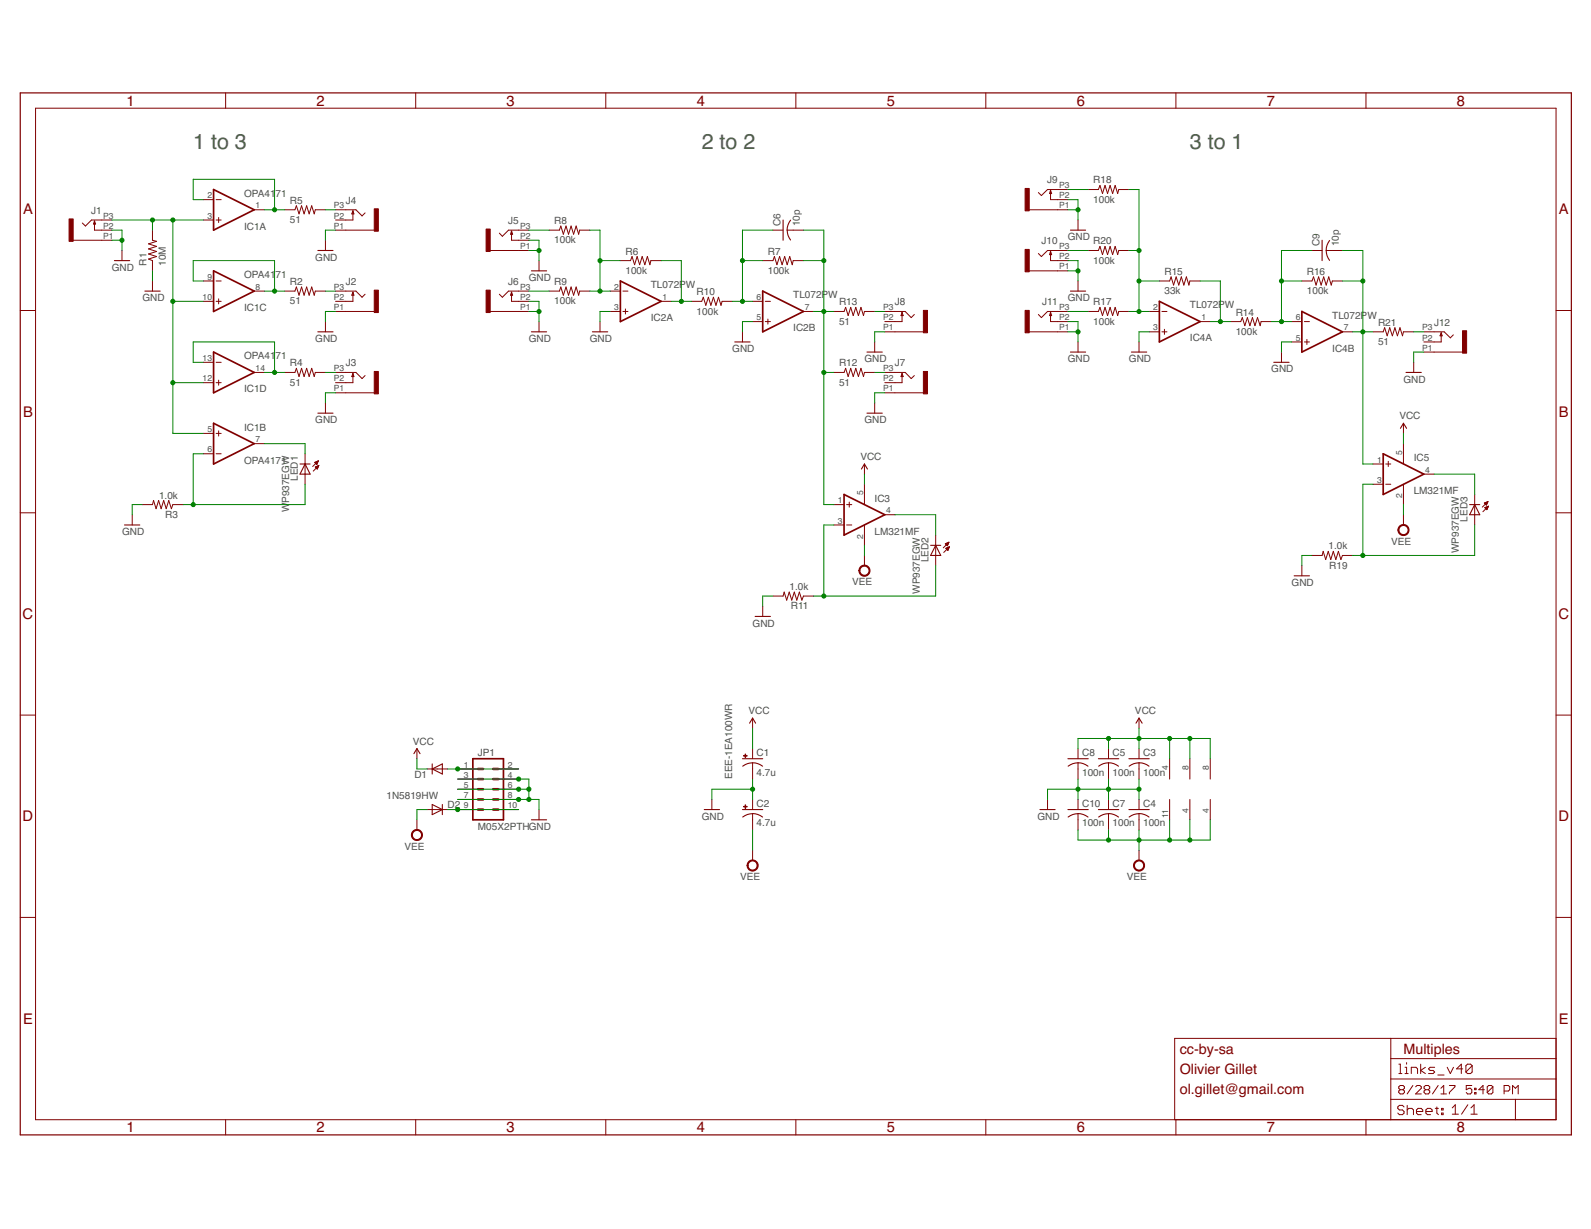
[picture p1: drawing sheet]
<svg xmlns="http://www.w3.org/2000/svg" width="279mm" height="216mm" viewBox="0 0 279 216" stroke-linecap="round" stroke-linejoin="round" font-family="sans-serif">
<g fill="none" stroke="#800000" stroke-width=".18">
<path d="M6.2 19h267.1v177.7h-267.1zM39.6 16.3v2.7M73 16.3v2.7M106.4 16.3v2.7M139.8 16.3v2.7M173.1 16.3v2.7M206.5 16.3v2.7M239.9 16.3v2.7M16.6 38.8v1.6h3M19.6 38.7h-3.5l-1.1 1-.5-.5M35.7 38.7h1.8M35.7 35.1h1.8"/>
<path d="M38 38.7h.8M38 35.1h.8M38.4 38.2v.9M44.6 36.9h1.8M50 36.9h1.8l.2-.7 .5 1.4 .5-1.4 .4 1.4 .4-1.4 .5 1.4 .4-1.4 .5 1.4 .2-.7h1.7M58.9 36.9h3.6l1.1 1 .5-.5M62 37v1.7h-3.1M180.7 36.9h6.8M184.5 33.5v1.6h3M187.5 33.3h-3.5l-1.1 1.1-.5-.6M189.3 38.7v1.7M191.1 33.3h1.8l.3-.7 .4 1.4 .5-1.4 .4 1.4 .4-1.4 .5 1.4 .4-1.4 .5 1.4 .2-.7h1.7"/>
<path d="M3.6 54.5h2.6M12.8 42.2h6.8M21.4 44v1.8M26.8 40.4v1.8l.7 .2-1.4 .4 1.4 .5-1.4 .4 1.4 .5-1.4 .4 1.4 .5-1.4 .4 .7 .3v1.8M26.8 49.4v1.7M35.7 52.9h1.8M35.7 49.4h1.8M38 52.9h.8M38 49.4h.8M38.4 52.5v.9M44.6 51.1h1.8M50 51.1h1.8l.2-.7 .5 1.5 .5-1.5 .4 1.5 .4-1.5 .5 1.5 .4-1.5 .5 1.5 .2-.8h1.7"/>
<path d="M57.1 42.2v1.8M57.1 56.5v1.8M58.9 51.1h3.6l1.1 1.1 .5-.5M58.9 54.7h6.8M58.9 40.4h6.8M62 51.3v1.6h-3.1M86.1 54.7h6.8M86.1 44h6.8M89.8 51.3v1.6h3.1M89.8 40.6v1.6h3.1M92.9 51.1h-3.6l-1.1 1.1-.5-.5M92.9 40.4h-3.6l-1.1 1.1-.5-.5"/>
<path d="M94.7 45.8v1.8M94.7 56.5v1.8M96.4 51.1h1.8l.3-.7 .4 1.5 .5-1.5 .4 1.5 .5-1.5 .4 1.5 .5-1.5 .4 1.5 .2-.8h1.8M96.4 40.4h1.8l.3-.7 .4 1.4 .5-1.4 .4 1.4 .5-1.4 .4 1.4 .5-1.4 .4 1.4 .2-.7h1.8M105.4 56.5v1.8M107.2 51.1h1.7M107.2 54.7h1.7M108.9 45.8h1.8l.3-.7 .4 1.4 .5-1.4 .4 1.4 .5-1.4 .4 1.4 .5-1.4 .4 1.4 .2-.7h1.8M109.4 51.1h.9M109.4 54.7h.9M109.8 54.3v.9M116.1 52.9h1.8"/>
<path d="M121.5 52.9h1.7l.3-.7 .5 1.4 .4-1.4 .4 1.4 .5-1.4 .4 1.4 .5-1.4 .4 1.4 .2-.7h1.8M130.4 58.3v1.8M132.2 52.9h1.7M132.2 56.5h1.7M133.9 45.8h1.8l.3-.7 .4 1.4 .5-1.4 .5 1.4 .4-1.4 .4 1.4 .5-1.4 .4 1.4 .2-.7h1.8M134.4 52.9h.9M134.4 56.5h.9M134.9 56v.9M135.7 40.4h1.8M138.2 40.4h2.9M141.1 54.7h1.8M146.5 54.7h1.7l.3-.7 .4 1.4 .5-1.4 .4 1.4 .5-1.4 .4 1.4 .5-1.4 .4 1.4 .2-.7h1.8"/>
<path d="M155.4 54.7h3.6l1 1.1 .6-.6M155.4 58.3h6.8M158.4 54.9v1.6h-3M180.7 58.3h6.8M180.7 47.6h6.8M184.5 54.9v1.6h3M184.5 44.2v1.6h3M187.5 54.7h-3.5l-1.1 1.1-.5-.6M187.5 44h-3.5l-1.1 1.1-.5-.6M189.3 49.4v1.7M191.1 54.7h1.8l.3-.7 .4 1.4 .5-1.4 .4 1.4 .4-1.4 .5 1.4 .4-1.4 .5 1.4 .2-.7h1.7M191.1 44h1.8l.3-.7 .4 1.4 .5-1.4 .4 1.4 .4-1.4 .5 1.4 .4-1.4 .5 1.4 .2-.7h1.7"/>
<path d="M201.8 54.7h1.8M201.8 58.3h1.8M203.6 49.4h1.8l.3-.8 .4 1.5 .4-1.5 .5 1.5 .5-1.5 .4 1.5 .4-1.5 .5 1.5 .2-.7h1.8M204 54.7h.9M204 58.3h.9M204.5 57.8v.9M210.8 56.5h1.7M216.1 56.5h1.8l.3-.7 .4 1.4 .5-1.4 .4 1.4 .4-1.4 .5 1.4 .4-1.4 .5 1.4 .2-.7h1.7M226.8 56.5h1.8M228.6 49.4h1.8l.3-.8 .4 1.5 .5-1.5 .4 1.5 .5-1.5 .4 1.5 .4-1.5 .5 1.5 .2-.7h1.8M229.1 56.5h.9M229.5 59.6v.9"/>
<path d="M230.4 44h1.8M232.9 44h2.9M235.8 58.3h1.7M241.1 58.3h1.8l.3-.7 .4 1.4 .5-1.4 .4 1.4 .5-1.4 .4 1.4 .5-1.4 .4 1.4 .2-.7h1.8M250 58.3h3.6l1.1 1.1 .5-.6M253.1 58.5v1.6h-3.1M273.3 54.5h2.6M35.7 76.1h1.8M35.7 79.7h1.8M35.7 67.2h1.8M35.7 63.6h1.8M38 76.1h.8"/>
<path d="M38 79.7h.8M38 67.2h.8M38 63.6h.8M38.4 66.8v.9M38.4 75.7v.9M44.6 77.9h1.8M44.6 65.4h1.8M50 65.4h1.8l.2-.7 .5 1.4 .5-1.4 .4 1.4 .4-1.4 .5 1.4 .4-1.4 .5 1.4 .2-.7h1.7M53.6 79.7v5.4M57.1 70.8v1.8M58.9 65.4h3.6l1.1 1.1 .5-.5M58.9 69h6.8"/>
<path d="M62 65.6v1.6h-3.1M146.5 65.4h1.7l.3-.7 .4 1.4 .5-1.4 .4 1.4 .5-1.4 .4 1.4 .5-1.4 .4 1.4 .2-.7h1.8M153.6 60.1v1.7M153.6 70.8v1.8M155.4 65.4h3.6l1 1.1 .6-.5M155.4 69h6.8M158.4 65.6v1.6h-3M189.3 60.1v1.7M200 60.1v1.7M225 61.8v1.8M226.8 60.1h1.8M229.1 60.1h.9"/>
<path d="M246.5 74.4v1.7M246.5 77.9v3.6M248.3 63.6v1.8M250 61.8h6.8M3.6 90.1h2.6M23.2 90.4v1.8M25 88.6h1.8l.2-.7 .4 1.5 .5-1.5 .4 1.5 .4-1.5 .5 1.5 .4-1.5 .5 1.5 .3-.8h1.8M55.3 81.3h.5M55.3 81.2h.5M55.4 82h.5M55.4 81.4h.3M55.4 82.1h.4"/>
<path d="M55.5 81.4h.2M55.5 81.1h.3M55.5 82.2h.3M55.5 82h.4M55.5 81.5h.2M55.6 82.3h.2M55.6 81.6h.1M55.7 82.3h.1M55.7 81.1h.2M55.7 81.9h.2M55.9 81h.1M55.9 81.8h.1"/>
<path d="M55.9 81l-1 1M55.9 81l-.3 .6M55.9 81l-.6 .2 .3 .4M56 81.8l-1 1M56 81.8l-.3 .6-.3-.4M56 81.8l-.6 .2M146.5 88.6h1.7M146.5 92.2h1.7M148.7 88.6h.9M148.7 92.2h.9M149.1 88.2v.9M151.8 81.5v1.8"/>
<path d="M151.8 85.1v3.5M151.8 92.2v3.6M151.8 97.6v1.8M155.4 90.4h1.8M164.3 94v5.4M166 95.5l.6-.3-.2 .7zM166 95.5h.5M166.1 95.6h.4M166.1 96.4h.5M166.2 95.5h.3M166.2 96.3h.4M166.2 95.7h.3"/>
<path d="M166.2 96.4h.4M166.2 95.8h.2M166.3 96.5h.2M166.3 95.8h.1M166.3 95.4h.3M166.3 96.2h.4M166.4 96.6h.1M166.4 96.7h.1M166.5 95.3h.1M166.5 96.1h.2M166.6 95.2l-.9 1M166.7 96.1h.1"/>
<path d="M166.7 96.1l-1 .9M166.7 96.1l-.2 .6M166.7 96.1l-.6 .2 .4 .4M228.6 99.4v1.8M230.4 97.6h1.8l.2-.7 .4 1.4 .5-1.4 .4 1.4 .4-1.4 .5 1.4 .4-1.4 .5 1.4 .3-.7h1.7M241.1 81.5h1.8M241.1 85.1h1.8M243.4 81.5h.8M243.4 85.1h.8M243.8 81v1M246.5 85.1v3.5M246.5 90.4v1.8"/>
<path d="M250 83.3h1.8M259 86.9v5.3M260.7 88.4l.6-.3-.3 .6zM260.7 88.4h.5M260.8 88.5h.4M260.8 89.2h.5M260.8 88.5h.3M260.9 89.3h.3M260.9 88.3h.3M260.9 89.1h.4M260.9 88.6h.2M260.9 89.4h.3"/>
<path d="M261 88.7h.1M261 89.4h.2M261 88.2h.2M261.1 89h.2M261.1 89.5h.1M261.2 88.2h.1M261.2 89h.2M261.3 88.1l-1 1M261.4 88.9l-1 1M261.4 88.9l-.3 .6M261.4 88.9l-.6 .3 .3 .3M273.3 90.1h2.6"/>
<path d="M133.9 106.5v1.8M135.7 104.7h1.8l.2-.7 .5 1.4 .4-1.4 .4 1.4 .5-1.4 .4 1.4 .5-1.4 .4 1.4 .3-.7h1.8M3.6 125.6h2.6M73.2 131.5v1.8M75 135.1h3.6M80.4 138.6h3.5M80.4 136.9h3.5M80.4 135.1h3.5M87.5 138.6h3.6M87.5 136.9h3.6M87.5 135.1h3.6M132.2 126.2v1.7"/>
<path d="M132.2 131.5v1.8M132.2 134v2.9M189.3 131.5v1.8M189.3 134v2.9M194.7 131.5v1.8M194.7 134v2.9M200 126.2v1.7M200 131.5v1.8M200 134v2.9M205.4 133.3v3.6M209 133.3v3.6M212.5 133.3v3.6"/>
<path d="M273.3 125.6h2.6M73.2 144v1.8M75 142.2h3.6M80.4 142.2h3.5M80.4 140.4h3.5M87.5 142.2h3.6M87.5 140.4h3.6M94.7 142.2v1.8M125 140.4v1.8M132.2 140.4v1.8M132.2 142.9v2.9M132.2 149.4v1.8"/>
<path d="M184 140.4v1.8M189.3 140.4v1.8M189.3 142.9v2.9M194.7 140.4v1.8M194.7 142.9v2.9M200 140.4v1.8M200 142.9v2.9M200 149.4v1.8M205.4 140.4v3.6M209 140.4v3.6M212.5 140.4v3.6M3.6 161.2h2.6"/>
<path d="M273.3 161.2h2.6M39.6 196.7v2.7M73 196.7v2.7M106.4 196.7v2.7M139.8 196.7v2.7M173.1 196.7v2.7M206.5 196.7v2.7M239.9 196.7v2.7M244.2 193.1h29.1M244.2 182.4v14.3M244.2 189.5h29.1M244.2 186h29.1"/>
<path d="M245.7 186.9h.2v1.7M245.7 188.6h.5M245.9 191.4l-.3-.2v-.3l.3-.2h.5l.2 .2v.3l-.2 .2M245.9 191.4l-.3 .3v.2l.3 .3h.5l.2-.3v-.2l-.2-.3M245.9 191.4h.5M246.6 194.5l-.3-.3h-.6l-.2 .3v.2l.2 .3h.6l.3 .3v.2l-.3 .3h-.6l-.2-.3M246.7 188.6h.6M246.7 187.5h.3v1.1M247 186.7v.2M247.1 195l.3-.3h.5l.3 .3v.8M247.1 194.2v1.6M247.8 188.6v-1.1h.9l.2 .3v.8"/>
<path d="M248.1 190.7l-1 1.5M248.6 190.9l.3-.2h.4l.3 .2v.3l-1 1h1M248.8 195.3h1.1v-.3l-.3-.3h-.6l-.2 .3v.5l.2 .3h.6M249.5 186.9v1.7M250.3 187.5l-.8 .5 .8 .6M250.3 191.4l-.2-.2v-.3l.2-.2h.5l.3 .2v.3l-.3 .2M250.3 191.4l-.2 .3v.2l.2 .3h.5l.3-.3v-.2l-.3-.3M250.3 191.4h.5M250.4 195.3h1.1v-.3l-.3-.3h-.5l-.3 .3v.5l.3 .3h.5M251.9 187.5h-.8l-.2 .3 .2 .2h.6l.2 .3-.2 .3h-.8M252.1 194.7h.5M252.3 194.5v1l.3 .3"/>
<path d="M252.5 188.8h1.1M252.6 190.7l-1 1.5M253 192.2h1M253 191.2l.5-.5v1.5M253.2 194.7h.2v.3h-.2zM253.2 195.5h.2v.3h-.2zM254.1 187.5l.6 1.1 .5-1.1M254.5 190.7h1v.2l-1 1v.3M255 194.6l.6-.5v1.6M255 195.7h1.1M256.9 187.8h-1.1l.8-.9v1.7M257.8 194.1l-1.1 1.6"/>
<path d="M258.3 195.7h1.1M258.3 194.6l.6-.5v1.6M258.5 190.7h-1v.7l.5-.2h.2l.3 .2v.5l-.3 .3h-.5l-.2-.3M258.5 187.2l-.2-.3h-.6l-.3 .3v1.1M258.5 187.2v1.1l-.2 .3h-.6l-.3-.3M258.5 187.2l-1.1 1.1M259 191.9h.2v.3h-.2zM259 191.2h.2v.2h-.2zM260.7 191.4h-1l.7-.7v1.5M262.2 190.9l-.3-.2h-.5l-.2 .2v1M262.2 190.9v1l-.3 .3h-.5l-.2-.3M262.2 190.9l-1 1"/>
<path d="M264.1 191.7h.8l.2-.3v-.5l-.2-.2h-.8v1.5M265.6 192.2v-1.5l.5 .5 .5-.5v1.5M266.1 193.1v3.6M273.3 182.4h-67v14.3"/>
</g>
<path d="M3.6 16.3h272.3v183.1h-272.3z" fill="none" stroke="#800000" stroke-width=".21"/>
<g fill="none" stroke="#800000" stroke-width=".19">
<path d="M16.6 38.8l.2 .5h-.4zM62 37l.1 .6h-.3zM137.5 38.7v3.5M138.8 38.7a3 3 0 0 0-.6 1.7M184.5 33.5l.2 .5h-.4zM20.1 45.8h2.7M25.4 51.1h2.7M55.8 44h2.7M55.8 58.3h2.7M62 51.3l.1 .6h-.3zM89.8 51.3l.2 .6h-.3zM89.8 40.6l.2 .5h-.3z"/>
<path d="M93.3 58.3h2.7M93.3 47.6h2.7M104 58.3h2.7M138.2 40.4a2.81 2.81 0 0 0 .6 1.8M158.4 54.9l.2 .5h-.4zM184.5 54.9l.2 .5h-.4zM184.5 44.2l.2 .5h-.4zM188 51.1h2.6M188 40.4h2.6M232.2 42.2v3.6M233.5 42.2a2.87 2.87 0 0 0 0 3.5M253.1 58.5l.2 .5h-.4z"/>
<path d="M55.8 72.6h2.7M62 65.6l.1 .5h-.3zM129 60.1h2.7M152.3 72.6h2.6M152.3 61.8h2.6M158.4 65.6l.2 .5h-.4zM188 61.8h2.6M198.7 61.8h2.7M223.7 63.6h2.7M245.9 75.2l.6-.8 .5 .8M246.9 65.4h2.7M21.9 92.2h2.7"/>
<path d="M52.7 81.5h1.8M53.6 81.5l.9 1.8h-1.8zM151.3 82.4l.5-.9 .5 .9M163.4 95.8h1.8M164.3 95.8l.9 1.8h-1.8zM258.1 88.6h1.8M259 88.6l.9 1.8h-1.8zM132.6 108.3h2.7M227.3 101.2h2.7M72.7 132.4l.5-.9 .6 .9M75.9 135.1l1.8-.9v1.8zM75.9 134.2v1.8"/>
<path d="M130.4 133.3h3.5M130.4 134.6a2.87 2.87 0 0 1 3.5 0M131.6 127l.6-.8 .5 .8M187.5 133.3h3.6M187.6 134.6a2.87 2.87 0 0 1 3.5 0M192.9 133.3h3.6M192.9 134.6a2.87 2.87 0 0 1 3.5 0M198.2 133.3h3.6M198.3 134.6a2.87 2.87 0 0 1 3.5 0M199.5 127l.5-.8 .6 .8M75.9 141.3l1.8 .9-1.8 .9zM77.7 141.3v1.8"/>
<path d="M93.3 144h2.7M123.7 142.2h2.7M130.4 142.2h3.5M132.2 142.9a3 3 0 0 1 1.7 .6M132.2 142.9a2.81 2.81 0 0 0-1.8 .6M182.6 142.2h2.7M187.5 142.2h3.6M189.3 142.9a3 3 0 0 1 1.8 .6M189.3 142.9a2.81 2.81 0 0 0-1.7 .6M192.9 142.2h3.6M194.7 142.9a3 3 0 0 1 1.7 .6M194.7 142.9a2.81 2.81 0 0 0-1.8 .6"/>
<path d="M198.2 142.2h3.6M200 142.9a3 3 0 0 1 1.8 .6M200 142.9a2.81 2.81 0 0 0-1.7 .6"/>
</g>
<g fill="#800000" stroke="#800000" stroke-width=".18">
<path d="M72.6 145.9a.98 .98 0 0 1 1.5 .3 .98 .98 0 0 1-.7 1.4 .98 .98 0 0 1-1.2-.9h.2a.81 .81 0 0 1 1.1-.8 .81 .81 0 0 1 .3 1.3 .81 .81 0 0 1-1.3-.3l-.1-.2h-.2l.1-.3z" fill-rule="evenodd"/>
<path d="M131.6 151.3a.98 .98 0 0 1 1.5 .3 .98 .98 0 0 1-.7 1.4 .98 .98 0 0 1-1.2-1h.2a.8 .8 0 0 1 1.1-.7 .8 .8 0 0 1 .2 1.3 .8 .8 0 0 1-1.3-.3v-.3h-.2z" fill-rule="evenodd"/>
<path d="M199.2 151.5a.98 .98 0 0 1 1.6-.1 .98 .98 0 0 1-.5 1.6 .98 .98 0 0 1-1.2-1h.1a.81 .81 0 0 1 1.1-.7 .81 .81 0 0 1 .3 1.3 .81 .81 0 0 1-1.3-.3l-.1-.3h-.1z" fill-rule="evenodd"/>
<path d="M151.2 99.5a.98 .98 0 0 1 1.5 .3 .98 .98 0 0 1-.7 1.4 .98 .98 0 0 1-1.2-1h.2a.81 .81 0 0 1 1.1-.7 .81 .81 0 0 1 .3 1.3 .81 .81 0 0 1-1.4-.3v-.3h-.2z" fill-rule="evenodd"/>
<path d="M245.9 92.4a.98 .98 0 0 1 1.5 .3 .98 .98 0 0 1-.7 1.4 .98 .98 0 0 1-1.2-1h.2a.81 .81 0 0 1 1.1-.8 .81 .81 0 0 1 .2 1.4 .81 .81 0 0 1-1.3-.4v-.2h-.2v-.3z" fill-rule="evenodd"/>
</g>
<path d="M37.5 33.3l7.1 3.6-7.1 3.5zM37.5 47.6l7.1 3.5-7.1 3.6zM108.9 49.4l7.2 3.5-7.2 3.6zM133.9 51.1l7.2 3.6-7.2 3.6zM203.6 52.9l7.2 3.6-7.2 3.6zM228.6 54.7l7.2 3.6-7.2 3.5zM37.5 61.8l7.1 3.6-7.1 3.6zM37.5 74.4l7.1 3.5-7.1 3.6zM242.9 79.7l7.1 3.6-7.1 3.6zM148.2 86.9l7.2 3.5-7.2 3.6zM83 133.3h5.4v10.7h-5.4z" fill="none" stroke="#800000" stroke-width=".3"/>
<path d="M83.9 138.6h.9M83.9 135.1h.9M83.9 136.9h.9M86.6 138.6h.9M86.6 135.1h.9M86.6 136.9h.9M83.9 140.4h.9M83.9 142.2h.9M86.6 140.4h.9M86.6 142.2h.9" fill="none" stroke="#800000" stroke-width=".44"/>
<g fill="#800000" stroke="#800000" stroke-width=".18">
<path d="M130.6 132.7l.6 .1z"/>
<path d="M130.9 132.5v.6z"/>
<path d="M130.6 141.7l.6 .1z"/>
<path d="M130.9 141.4v.6z"/>
<path d="M12.1 38.5h.7v3.9h-.7z"/>
<path d="M65.7 36.7h.7v3.9h-.7z"/>
<path d="M65.7 51h.7v3.9h-.7z"/>
<path d="M65.7 65.3h.7v3.9h-.7z"/>
<path d="M162.2 54.5h.7v4h-.7z"/>
<path d="M162.2 65.3h.7v3.9h-.7z"/>
<path d="M85.4 40.2h.7v4h-.7z"/>
<path d="M85.4 51h.7v3.9h-.7z"/>
<path d="M256.8 58.1h.8v3.9h-.8z"/>
<path d="M180 33.1h.7v3.9h-.7z"/>
<path d="M180 43.8h.7v4h-.7z"/>
<path d="M180 54.5h.7v4h-.7z"/>
</g>
<g fill="none" stroke="#008000" stroke-width=".18">
<path d="M19.6 38.7h16.1M26.8 38.7v1.7M30.4 38.7v37.4h5.3M35.7 35.1h-1.8v-3.6h14.3v5.4M46.4 36.9h3.6M57.1 36.9h1.8M187.5 35.1h1.8v3.6M187.5 36.9h1.8M187.5 33.3h3.6M198.2 33.3h1.8v21.4M19.6 42.2h1.8M19.6 40.4h1.8v3.6"/>
<path d="M26.8 47.6v1.8M30.4 52.9h5.3M35.7 49.4h-1.8v-3.6h14.3v5.3M46.4 51.1h3.6M57.1 51.1h1.8M58.9 40.4h-1.8v1.8M58.9 54.7h-1.8v1.8M92.9 42.2h1.8v3.6M92.9 52.9h1.8v3.6M92.9 40.4h3.5M92.9 54.7h1.8M92.9 44h1.8"/>
<path d="M92.9 51.1h3.5M103.6 40.4h1.8v10.7M103.6 51.1h3.6M105.4 45.8h3.5M107.2 54.7h-1.8v1.8M116.1 45.8h3.6v7.1M117.9 52.9h3.6M128.6 52.9h3.6M130.4 45.8h3.5M132.2 56.5h-1.8v1.8M135.7 40.4h-5.3v12.5M141.1 40.4h3.6v48.2h1.8"/>
<path d="M141.1 45.8h3.6M142.9 54.7h3.6M153.6 54.7h1.8M155.4 58.3h-1.8v1.8M187.5 45.8h1.8v3.6M187.5 56.5h1.8v3.6M187.5 54.7h3.6M187.5 44h3.6M187.5 58.3h1.8M187.5 47.6h1.8M198.2 54.7h3.6M198.2 44h1.8"/>
<path d="M200 49.4h3.6M201.8 58.3h-1.8v1.8M210.8 49.4h3.5v7.1M212.5 56.5h3.6M223.2 56.5h3.6M225 49.4h3.6M230.4 44h-5.4v12.5M235.8 44h3.5v37.5h1.8M235.8 49.4h3.5M237.5 58.3h3.6M248.3 58.3h1.7M30.4 67.2h5.3"/>
<path d="M35.7 63.6h-1.8v-3.5h14.3v5.3M35.7 79.7h-1.8v8.9M46.4 65.4h3.6M46.4 77.9h7.2v1.8M57.1 65.4h1.8M58.9 69h-1.8v1.8M144.7 65.4h1.8M153.6 65.4h1.8M155.4 69h-1.8v1.8M226.8 60.1h-1.8v1.7M246.5 76.1v1.8M250 61.8h-1.7v1.8"/>
<path d="M25 88.6h-1.8v1.8M53.6 85.1v3.5h-21.4M146.5 92.2h-1.8v12.5M151.8 83.3v1.8M151.8 95.8v1.8M157.2 90.4h7.1v3.6M164.3 99.4v5.3h-21.4M230.4 97.6h-1.8v1.8M241.1 85.1h-1.8v12.5M246.5 88.6v1.8M251.8 83.3h7.2v3.6M259 92.2v5.4h-21.5"/>
<path d="M135.7 104.7h-1.8v1.8M73.2 133.3v1.8h1.8M78.6 135.1h12.5M80.4 136.9h12.5v3.5M80.4 138.6h12.5M132.2 138.6h-7.2v1.8M132.2 127.9v3.6M132.2 136.9v3.5M189.3 131.5v-1.8h23.2v3.6M189.3 136.9v3.5M194.7 129.7v1.8M194.7 136.9v3.5"/>
<path d="M200 138.6h-16v1.8M200 127.9v3.6M200 136.9v3.5M205.4 129.7v3.6M209 129.7v3.6M75 142.2h-1.8v1.8M78.6 142.2h12.5M80.4 140.4h14.3v1.8M132.2 145.8v3.6M194.7 145.8v1.8M200 145.8v3.6M205.4 144v3.6"/>
<path d="M209 144v3.6M212.5 144v3.6h-23.2v-1.8"/>
</g>
<g fill="#008000" stroke="#008000" stroke-width=".18">
<circle cx="92.9" cy="138.6" r=".36"/>
<circle cx="92.9" cy="140.4" r=".36"/>
<circle cx="91.1" cy="140.4" r=".36"/>
<circle cx="91.1" cy="138.6" r=".36"/>
<circle cx="91.1" cy="136.9" r=".36"/>
<circle cx="132.2" cy="138.6" r=".36"/>
<circle cx="200" cy="138.6" r=".36"/>
<circle cx="194.7" cy="138.6" r=".36"/>
<circle cx="189.3" cy="138.6" r=".36"/>
<circle cx="21.4" cy="42.2" r=".36"/>
<circle cx="94.7" cy="54.7" r=".36"/>
<circle cx="94.7" cy="44" r=".36"/>
<circle cx="189.3" cy="58.3" r=".36"/>
<circle cx="189.3" cy="47.6" r=".36"/>
<circle cx="189.3" cy="36.9" r=".36"/>
<circle cx="200" cy="147.6" r=".36"/>
<circle cx="205.4" cy="147.6" r=".36"/>
<circle cx="209" cy="147.6" r=".36"/>
<circle cx="194.7" cy="147.6" r=".36"/>
<circle cx="200" cy="129.7" r=".36"/>
<circle cx="205.4" cy="129.7" r=".36"/>
<circle cx="209" cy="129.7" r=".36"/>
<circle cx="194.7" cy="129.7" r=".36"/>
<circle cx="80.4" cy="135.1" r=".36"/>
<circle cx="80.4" cy="142.2" r=".36"/>
<circle cx="48.2" cy="36.9" r=".36"/>
<circle cx="48.2" cy="51.1" r=".36"/>
<circle cx="48.2" cy="65.4" r=".36"/>
<circle cx="30.4" cy="38.7" r=".36"/>
<circle cx="30.4" cy="52.9" r=".36"/>
<circle cx="26.8" cy="38.7" r=".36"/>
<circle cx="30.4" cy="67.2" r=".36"/>
<circle cx="105.4" cy="51.1" r=".36"/>
<circle cx="105.4" cy="45.8" r=".36"/>
<circle cx="119.7" cy="52.9" r=".36"/>
<circle cx="130.4" cy="45.8" r=".36"/>
<circle cx="130.4" cy="52.9" r=".36"/>
<circle cx="200" cy="54.7" r=".36"/>
<circle cx="200" cy="49.4" r=".36"/>
<circle cx="200" cy="44" r=".36"/>
<circle cx="214.3" cy="56.5" r=".36"/>
<circle cx="225" cy="49.4" r=".36"/>
<circle cx="225" cy="56.5" r=".36"/>
<circle cx="144.7" cy="104.7" r=".36"/>
<circle cx="144.7" cy="45.8" r=".36"/>
<circle cx="144.7" cy="54.7" r=".36"/>
<circle cx="144.7" cy="65.4" r=".36"/>
<circle cx="239.3" cy="58.3" r=".36"/>
<circle cx="239.3" cy="49.4" r=".36"/>
<circle cx="239.3" cy="97.6" r=".36"/>
<circle cx="33.9" cy="88.6" r=".36"/>
</g>
<g font-size="3.8" fill="#505050">
<text x="33.9" y="26.1">1 to 3</text>
<text x="123.2" y="26.1">2 to 2</text>
<text x="209" y="26.1">3 to 1</text>
</g>
<g font-size="2.6" fill="#800000">
<text x="22.2" y="18.6">1</text>
<text x="55.6" y="18.6">2</text>
<text x="89" y="18.6">3</text>
<text x="122.3" y="18.6">4</text>
<text x="155.7" y="18.6">5</text>
<text x="189.1" y="18.6">6</text>
<text x="222.5" y="18.6">7</text>
<text x="255.9" y="18.6">8</text>
<text x="4.1" y="37.7">A</text>
<text x="273.8" y="37.7">A</text>
<text x="4.1" y="73.2">B</text>
<text x="273.8" y="73.2">B</text>
<text x="4" y="108.8">C</text>
<text x="273.7" y="108.8">C</text>
<text x="4" y="144.3">D</text>
<text x="273.7" y="144.3">D</text>
<text x="4.1" y="179.8">E</text>
<text x="273.8" y="179.8">E</text>
<text x="22.2" y="198.9">1</text>
<text x="55.6" y="198.9">2</text>
<text x="89" y="198.9">3</text>
<text x="122.3" y="198.9">4</text>
<text x="155.7" y="198.9">5</text>
<text x="189.1" y="198.9">6</text>
<text x="222.5" y="198.9">7</text>
<text x="255.9" y="198.9">8</text>
</g>
<g font-size="2.5" fill="#800000">
<text x="207.2" y="185.1">cc-by-sa</text>
<text x="246.5" y="185.1">Multiples</text>
<text x="207.2" y="188.7">Olivier Gillet</text>
<text x="207.2" y="192.2">ol.gillet@gmail.com</text>
</g>
<g font-size="1.8" fill="#505050">
<text x="42.9" y="34.5">OPA41</text>
<text x="48.4" y="34.5">71</text>
<text x="50.9" y="35.8">R5</text>
<text x="60.7" y="35.8">J4</text>
<text x="183.9" y="32.2">J9</text>
<text x="192" y="35.6">100k</text>
<text x="192" y="32.2">R18</text>
<text x="16" y="37.6">J1</text>
<text x="42.9" y="40.3">IC1A</text>
<text x="50.9" y="39.2">51</text>
<text x="89.2" y="39.4">J5</text>
<text x="97.3" y="39.4">R8</text>
<text x="137.1" y="39.7" transform="rotate(-90 137.1 39.7)">C6</text>
<text x="140.5" y="39.7" transform="rotate(-90 140.5 39.7)">10p</text>
<text x="19.6" y="47.6">GND</text>
<text x="25.7" y="46.7" transform="rotate(-90 25.7 46.7)">R1</text>
<text x="29.1" y="46.7" transform="rotate(-90 29.1 46.7)">10M</text>
<text x="55.4" y="45.8">GND</text>
<text x="97.3" y="42.8">100k</text>
<text x="109.8" y="44.7">R6</text>
<text x="134.8" y="44.7">R7</text>
<text x="182.9" y="42.9">J10</text>
<text x="187.5" y="42.2">GND</text>
<text x="192" y="46.3">100k</text>
<text x="192" y="42.9">R20</text>
<text x="231.7" y="43.3" transform="rotate(-90 231.7 43.3)">C9</text>
<text x="235.1" y="43.3" transform="rotate(-90 235.1 43.3)">10p</text>
<text x="25" y="52.9">GND</text>
<text x="42.9" y="48.8">OPA41</text>
<text x="48.4" y="48.8">71</text>
<text x="50.9" y="53.5">51</text>
<text x="50.9" y="50.1">R2</text>
<text x="60.7" y="50.1">J2</text>
<text x="89.2" y="50.1">J6</text>
<text x="92.9" y="49.4">GND</text>
<text x="97.3" y="53.5">100k</text>
<text x="97.3" y="50.1">R9</text>
<text x="109.8" y="48.1">100k</text>
<text x="114.3" y="50.6">TL072PW</text>
<text x="122.3" y="51.9">R10</text>
<text x="134.8" y="48.1">100k</text>
<text x="139.3" y="52.4">TL072PW</text>
<text x="147.3" y="53.7">R13</text>
<text x="157.2" y="53.6">J8</text>
<text x="183" y="53.6">J11</text>
<text x="187.5" y="52.9">GND</text>
<text x="192" y="53.7">R17</text>
<text x="204.5" y="51.7">33k</text>
<text x="204.5" y="48.3">R15</text>
<text x="229.5" y="51.7">100k</text>
<text x="229.5" y="48.3">R16</text>
<text x="42.9" y="54.6">IC1C</text>
<text x="114.3" y="56.4">IC2A</text>
<text x="122.3" y="55.3">100k</text>
<text x="139.3" y="58.2">IC2B</text>
<text x="147.3" y="57">51</text>
<text x="192" y="57">100k</text>
<text x="209" y="54.2">TL072PW</text>
<text x="209" y="60">IC4A</text>
<text x="217" y="58.8">100k</text>
<text x="217" y="55.4">R14</text>
<text x="234" y="56">TL072PW</text>
<text x="242" y="57.2">R21</text>
<text x="251.8" y="57.2">J12</text>
<text x="42.9" y="63.1">OPA41</text>
<text x="48.4" y="63.1">71</text>
<text x="50.9" y="64.4">R4</text>
<text x="55.4" y="60.1">GND</text>
<text x="60.7" y="64.4">J3</text>
<text x="92.9" y="60.1">GND</text>
<text x="103.6" y="60.1">GND</text>
<text x="128.6" y="61.9">GND</text>
<text x="147.3" y="64.4">R12</text>
<text x="151.8" y="63.6">GND</text>
<text x="157.2" y="64.4">J7</text>
<text x="187.5" y="63.6">GND</text>
<text x="198.2" y="63.6">GND</text>
<text x="223.3" y="65.4">GND</text>
<text x="234" y="61.8">IC4B</text>
<text x="242" y="60.6">51</text>
<text x="42.9" y="68.9">IC1D</text>
<text x="50.9" y="67.8">51</text>
<text x="147.3" y="67.8">51</text>
<text x="246.5" y="67.2">GND</text>
<text x="42.9" y="75.7">IC1B</text>
<text x="55.4" y="74.4">GND</text>
<text x="151.8" y="74.4">GND</text>
<text x="245.8" y="73.6">VCC</text>
<text x="42.9" y="81.5">OPA4171</text>
<text x="151.1" y="80.8">VCC</text>
<text x="248.3" y="81.1">IC5</text>
<text x="27.9" y="87.6">1.0k</text>
<text x="50.8" y="88.4" transform="rotate(-90 50.8 88.4)">P937EGW</text>
<text x="52.3" y="84.5" transform="rotate(-90 52.3 84.5)">LED1</text>
<text x="153.6" y="88.2">IC3</text>
<text x="248.3" y="86.9">LM321MF</text>
<text x="21.4" y="94">GND</text>
<text x="29" y="90.9">R3</text>
<text x="50.8" y="90" transform="rotate(-90 50.8 90)">W</text>
<text x="153.6" y="94">LM321MF</text>
<text x="244.3" y="95.7">VEE</text>
<text x="257.7" y="91.6" transform="rotate(-90 257.7 91.6)">LED3</text>
<text x="163.1" y="98.8" transform="rotate(-90 163.1 98.8)">LED2</text>
<text x="233.3" y="96.5">1.0k</text>
<text x="233.4" y="99.9">R19</text>
<text x="256.2" y="97.2" transform="rotate(-90 256.2 97.2)">WP937EGW</text>
<text x="138.7" y="103.6">1.0k</text>
<text x="138.9" y="107">R11</text>
<text x="149.6" y="102.8">VEE</text>
<text x="161.5" y="104.3" transform="rotate(-90 161.5 104.3)">WP937EGW</text>
<text x="226.8" y="102.9">GND</text>
<text x="132.2" y="110.1">GND</text>
<text x="131.4" y="125.4">VCC</text>
<text x="199.3" y="125.4">VCC</text>
<text x="72.5" y="130.8">VCC</text>
<text x="72.8" y="136.7">D1</text>
<text x="83.9" y="132.8">JP1</text>
<text x="128.6" y="136.9" transform="rotate(-90 128.6 136.9)">EEE-1EA100WR</text>
<text x="132.9" y="136.2">4.7u</text>
<text x="132.9" y="132.8">C1</text>
<text x="190" y="136.2">100n</text>
<text x="190" y="132.8">C8</text>
<text x="195.4" y="136.2">100n</text>
<text x="195.4" y="132.8">C5</text>
<text x="200.7" y="136.2">100n</text>
<text x="200.7" y="132.8">C3</text>
<text x="67.9" y="140.3">1N5819HW</text>
<text x="78.6" y="141.9">D2</text>
<text x="132.9" y="141.8">C2</text>
<text x="190" y="141.8">C10</text>
<text x="195.4" y="141.8">C7</text>
<text x="200.7" y="141.8">C4</text>
<text x="71" y="149.3">VEE</text>
<text x="83.9" y="145.8">M05X2PTHGND</text>
<text x="123.2" y="144">GND</text>
<text x="132.9" y="145.2">4.7u</text>
<text x="182.2" y="144">GND</text>
<text x="190" y="145.2">100n</text>
<text x="195.4" y="145.2">100n</text>
<text x="200.7" y="145.2">100n</text>
<text x="130" y="154.6">VEE</text>
<text x="197.9" y="154.6">VEE</text>
</g>
<g font-size="1.5" fill="#505050">
<text x="36.4" y="34.8">2</text>
<text x="186" y="33">P3</text>
<text x="186" y="34.8">P2</text>
<text x="18.1" y="42">P1</text>
<text x="18.1" y="38.4">P3</text>
<text x="18.1" y="40.2">P2</text>
<text x="36.4" y="38.4">3</text>
<text x="44.9" y="36.6">1</text>
<text x="58.6" y="40.2">P1</text>
<text x="58.6" y="36.6">P3</text>
<text x="58.6" y="38.4">P2</text>
<text x="91.3" y="40.2">P3</text>
<text x="91.3" y="42">P2</text>
<text x="186" y="36.6">P1</text>
<text x="91.3" y="43.8">P1</text>
<text x="186" y="47.3">P1</text>
<text x="186" y="43.8">P3</text>
<text x="186" y="45.5">P2</text>
<text x="35.6" y="52.7">10</text>
<text x="36.4" y="49.1">9</text>
<text x="44.9" y="50.9">8</text>
<text x="58.6" y="50.9">P3</text>
<text x="58.6" y="52.7">P2</text>
<text x="91.3" y="50.9">P3</text>
<text x="91.3" y="52.7">P2</text>
<text x="107.9" y="50.9">2</text>
<text x="116.3" y="52.7">1</text>
<text x="132.9" y="52.7">6</text>
<text x="58.6" y="54.5">P1</text>
<text x="91.3" y="54.5">P1</text>
<text x="107.9" y="54.5">3</text>
<text x="132.9" y="56.3">5</text>
<text x="141.3" y="54.5">7</text>
<text x="155.1" y="58">P1</text>
<text x="155.1" y="54.5">P3</text>
<text x="155.1" y="56.3">P2</text>
<text x="186" y="58">P1</text>
<text x="186" y="54.5">P3</text>
<text x="186" y="56.3">P2</text>
<text x="202.5" y="54.5">2</text>
<text x="202.5" y="58">3</text>
<text x="211" y="56.3">1</text>
<text x="227.5" y="56.3">6</text>
<text x="227.5" y="59.8">5</text>
<text x="236" y="58">7</text>
<text x="249.7" y="58">P3</text>
<text x="249.7" y="59.8">P2</text>
<text x="35.6" y="63.4">13</text>
<text x="44.9" y="65.2">14</text>
<text x="58.6" y="65.2">P3</text>
<text x="155.1" y="65.2">P3</text>
<text x="249.7" y="61.6">P1</text>
<text x="35.6" y="67">12</text>
<text x="58.6" y="68.8">P1</text>
<text x="58.6" y="67">P2</text>
<text x="155.1" y="68.8">P1</text>
<text x="155.1" y="67">P2</text>
<text x="36.4" y="75.9">5</text>
<text x="44.9" y="77.7">7</text>
<text x="36.4" y="79.5">6</text>
<text x="241.8" y="81.3">1</text>
<text x="246.2" y="79.9" transform="rotate(-90 246.2 79.9)">5</text>
<text x="250.3" y="83">4</text>
<text x="147.2" y="88.4">1</text>
<text x="151.6" y="87" transform="rotate(-90 151.6 87)">5</text>
<text x="241.8" y="84.8">3</text>
<text x="246.2" y="87.5" transform="rotate(-90 246.2 87.5)">2</text>
<text x="147.2" y="92">3</text>
<text x="151.6" y="94.7" transform="rotate(-90 151.6 94.7)">2</text>
<text x="155.6" y="90.2">4</text>
<text x="81.5" y="136.6">3</text>
<text x="81.5" y="134.8">1</text>
<text x="89.2" y="136.6">4</text>
<text x="89.2" y="134.8">2</text>
<text x="205.1" y="135.2" transform="rotate(-90 205.1 135.2)">4</text>
<text x="208.7" y="135.2" transform="rotate(-90 208.7 135.2)">8</text>
<text x="212.3" y="135.2" transform="rotate(-90 212.3 135.2)">8</text>
<text x="81.5" y="142">9</text>
<text x="81.5" y="140.2">7</text>
<text x="81.5" y="138.4">5</text>
<text x="89.2" y="142">10</text>
<text x="89.2" y="140.2">8</text>
<text x="89.2" y="138.4">6</text>
<text x="205.1" y="143.6" transform="rotate(-90 205.1 143.6)">11</text>
<text x="208.7" y="142.9" transform="rotate(-90 208.7 142.9)">4</text>
<text x="212.3" y="142.9" transform="rotate(-90 212.3 142.9)">4</text>
</g>
</svg>
